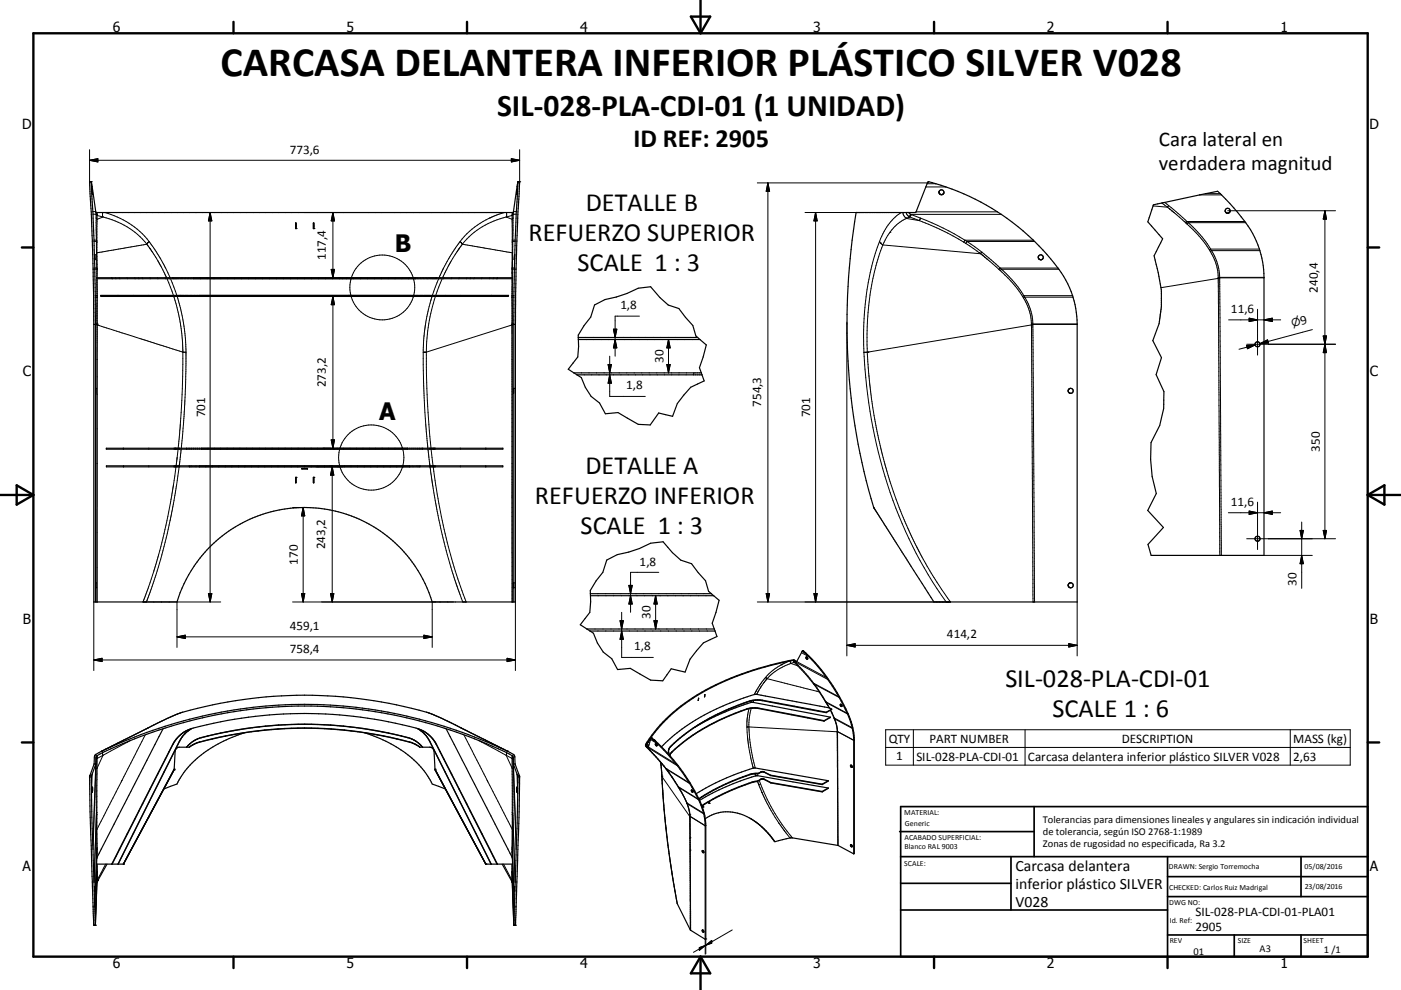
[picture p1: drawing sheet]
<svg xmlns="http://www.w3.org/2000/svg" width="420mm" height="297mm" viewBox="0 0 420 297" stroke-linecap="round" stroke-linejoin="round" font-family="sans-serif">
<g fill="#000">
<circle cx="26.8" cy="54.5" r=".18"/>
<circle cx="27.4" cy="54.5" r=".18"/>
<circle cx="155.3" cy="54.5" r=".18"/>
<circle cx="155.8" cy="54.5" r=".18"/>
<circle cx="28.4" cy="76.4" r=".18"/>
<circle cx="88.6" cy="68.6" r=".18"/>
<circle cx="88.8" cy="68.6" r=".18"/>
<circle cx="94" cy="68.6" r=".18"/>
<circle cx="94.1" cy="68.6" r=".18"/>
<circle cx="28.7" cy="116.5" r=".18"/>
<circle cx="154" cy="116.5" r=".18"/>
<circle cx="88.6" cy="143.2" r=".18"/>
<circle cx="88.8" cy="143.2" r=".18"/>
<circle cx="94" cy="143.2" r=".18"/>
<circle cx="94.1" cy="143.2" r=".18"/>
<circle cx="28.7" cy="174.9" r=".18"/>
<circle cx="28.7" cy="176.3" r=".18"/>
<circle cx="154" cy="174.9" r=".18"/>
<circle cx="154" cy="176.3" r=".18"/>
<circle cx="30.6" cy="225.3" r=".18"/>
<circle cx="52.2" cy="231" r=".18"/>
<circle cx="52.2" cy="230.8" r=".18"/>
<circle cx="130.4" cy="230.8" r=".18"/>
<circle cx="130.4" cy="231" r=".18"/>
<circle cx="152.1" cy="225.3" r=".18"/>
<circle cx="193.9" cy="224.2" r=".18"/>
<circle cx="194.2" cy="222.7" r=".18"/>
<circle cx="196.9" cy="223.5" r=".18"/>
<circle cx="198.4" cy="232.8" r=".18"/>
<circle cx="199.6" cy="230.6" r=".18"/>
<circle cx="199.8" cy="230.9" r=".18"/>
<circle cx="37" cy="259.2" r=".18"/>
<circle cx="145.6" cy="259.2" r=".18"/>
<circle cx="145.7" cy="259.2" r=".18"/>
<circle cx="206.8" cy="244.5" r=".18"/>
<circle cx="206.8" cy="251.3" r=".18"/>
<circle cx="206.9" cy="255.1" r=".18"/>
<circle cx="210.8" cy="242.1" r=".18"/>
<circle cx="212.6" cy="241" r=".18"/>
<circle cx="28.1" cy="277.6" r=".18"/>
<circle cx="28.6" cy="277.6" r=".18"/>
<circle cx="154" cy="277.6" r=".18"/>
<circle cx="154.5" cy="277.6" r=".18"/>
</g>
<g fill="none" stroke="#000" stroke-width=".36">
<path d="M27.4 54.6l1.3 9.2h125.2l1.4-9.2M27.4 54.5v.1M27.4 54.5l.8 17.5 .4 16.7v91.9M27.4 54.5h-.6l.9 17.6 .4 16.6v91.9h25a40 40 0 0 1 38.2-28.3 40 40 0 0 1 38.3 28.3h24.9l.1-91.9 .4-16.6 .8-17.6h-.5M27.7 58.1l-.1-1.2 .2 1.4M27.8 58.2v.2M154.9 58.3v.1M154.9 57.9v.4M155.1 56.9l-.1 .9M155.1 56.9l-.2 1.4M155.3 54.5v.1M155.3 54.5l-.9 17.5-.3 16.7-.1 91.9"/>
<path d="M281.5 57.5a.75 .75 0 0 0 .5 .9 .75 .75 0 0 0 .9-.4M281.5 57.5a.76 .76 0 0 1 1-.5 .76 .76 0 0 1 .5 1M281.5 57.5a.76 .76 0 0 0 .4 .7 .76 .76 0 0 0 .9 0M283 58l-.2 .2M283 57.9l-.1 .1M28.4 77.1v.8M28.4 77v-.6v1.5M88.6 66.9l.2 1.7zM94 66.9l.1 1.7zM154.2 77.1v.8M154.3 76.4v.1M154.3 76.5l-.1 1.4"/>
<path d="M154.3 76.4l-.1 .5M311.3 77a.75 .75 0 0 1 1.2-.4 .75 .75 0 0 1-.1 1.3 .75 .75 0 0 1-1.1-.7M311.3 77v.2M311.3 77.2a.75 .75 0 0 0 .6 .7 .75 .75 0 0 0 .8-.3M311.4 76.8l-.1 .2M345.8 61.4l19.3-4a51.2 51.2 0 0 1 11.6 14.9 27.5 27.5 0 0 1 2.3 10.9v83.4h-33.9l-.9-3.3 4.6-5.1-4.7-5.1 2.6-5-1.3-5.1-.4-5.1 .1-5.1a19.6 19.6 0 0 0 3.8-12.8l.1-2.5-2.4-5.1 1.6-5.1-2.6-5.1 1.9-5.1 .7-5.1v-5.1l-1-5.1-1.2-5.1 2.6-5.1-4.5-5zM367.5 63.8l.4 .2M367.6 63.8l.4 .1M367.6 63.8a.74 .74 0 0 1 .1-1.2 .74 .74 0 0 1 1.1 .6 .74 .74 0 0 1-.9 .8M368.8 63.2l-.3 .6-.5 .1M29 83.3h124.7v.3h-124.7zM30.2 88.6h122.3l-.1 .3h-122.1z"/>
<path d="M33.5 83.3l.1 .3M35.4 88.6v.3M147.3 88.6l-.1 .3M149.1 83.3l-.1 .3M28.7 116.6v1.4M28.7 117.9v.1M154 116.7v-.2v1.5M154 117.8v.2M172 111.9l1 .6M172 111.9h38.3M173 112.5l1.3 .8 1.2 2.9 1.7 2.7 2.5 2 1.8 3.2 3.8-.3 6.1 3.5 3.5 .2 2.6-3.6 4.1 1 1.5-3.8 4-4.9 4-1.9-.6-1.8M173 112.5h37.5"/>
<path d="M173.4 101.3v-.8l1.7-2.8 2-2.6 1.1-3.6 3.2-1.6 3.4-.8 3.2-1.1 3.4-1.5 3.7-.5 2.7 3.3 2.5 2.2 3.2 1.1 4.2 5 .9 3.2 .6 .5M173.4 101.3v.6M173.4 101.3h35.8M173.4 101.9l-.2 5.2-2.8 3.7 1.6 1.1M173.4 101.9h36.4M209.2 101.3l.6 .6M209.8 101.9l2 1.6-2.1 6.8 .6 1.6M210.3 111.9l.2 .6M321 116.5a.75 .75 0 0 0-.6 1.1 .75 .75 0 0 0 1.3 0 .75 .75 0 0 0-.6-1.1 .74 .74 0 0 0-.9 .7 .74 .74 0 0 0 .7 .8M31.9 134.5h118.9v.3h-118.9zM31.9 139.8h118.8v.3h-118.8zM37 134.5v.3"/>
<path d="M37 139.8v.3M52.2 139.8v.3M52.2 134.5v.3M55.9 134.5l.1 .3M56.7 139.8l.1 .3M125.9 139.8l-.1 .3M126.7 134.5v.3M130.4 134.5v.3M130.4 139.8v.3M145.6 139.8v.3M145.7 134.5v.3M88.6 143.2l.2 1.6z"/>
<path d="M90.5 140.6l1.7 .1zM90.5 140.6h1.7M94 143.2l.1 1.6zM261.9 152.3a195.1 195.1 0 0 1-5.2-88.5h17.8l3.8-9.2a68.8 68.8 0 0 1 41.2 29.4 27.6 27.6 0 0 1 3.4 13.2v83.4h-42.9l-18-28.2M261.9 152.3h.1M262 152.3v.1M262 152.4h.1M28.7 175v1.3M28.7 176.2v.1M28.7 176.3h.1M154 174.9v1.4M154 176.2h-.1"/>
<path d="M177 178.1v-1l1.7-2.8 2-2.6 1.2-3.7 3.2-1.6 3.4-.8 3.2-1 3.4-1.6 3.7-.5 2.8 3.3 2.5 2.3 3.2 1 2 2.7 2.2 2.4 .9 3.2 .9 .7M177 178.1v.6M177 178.1h36.3M177 178.7l-.2 5-2.8 3.7 2 1.3M177 178.7h37M213.3 178.1l.7 .6M214 178.7l1.6 1.4-2.1 6.9 .6 1.7M321 174.8a.75 .75 0 0 0-.7 .8 .75 .75 0 0 0 .7 .7M176 188.7l1.9 1.3 1.2 2.9 1.8 2.7 2.5 2 1.8 3.3 3.8-.4 6.1 3.5 3.6 .2 2.5-3.6 4.2 1 1.5-3.8 4-4.9 4.1-1.9-.6-1.7M176 188.7h38.1M176.9 189.3h37.5M214.1 188.7l.3 .6"/>
<path d="M238.9 198.4l-.8-.4a82.6 82.6 0 0 0-32.9 13 38 38 0 0 0-11.7 12.6M240.6 195.3h.1M240.6 195.3l-1.8 3.3-.9-.5a81.1 81.1 0 0 0-33.7 13.9 34.2 34.2 0 0 0-10.4 11.6l.6 .4M240.6 195.3l.1-.1a53.3 53.3 0 0 1 15 23l.4 3.8v34.1l-.1 .1M240.6 195.3a53.8 53.8 0 0 1 14.9 23l.5 3.8v34.1M241.8 197.1l.3 .2v.4M241.8 197.1a.35 .35 0 0 0-.1 .4 .35 .35 0 0 0 .4 .2M241.8 197.1l.3 .6M48.9 218.6l-19.2 37.4a4.2 4.2 0 0 0-.7 3.2h8l7.6-14.1M54.7 219.9l-1.8 1.8-1.2 1.7-18.2 35.8M54.7 219.9l-1.5 1.4-1.3 2-18.3 35.9M55.8 219.3l-1.1 .6"/>
<path d="M56.1 219.1l-1.4 .8M57.5 218.6a9.4 9.4 0 0 0-3.7 3.8l-18.4 36.8M57.5 218.6a9.1 9.1 0 0 0-3.6 3.7l-18.5 36.9M73.2 219.9a34.3 34.3 0 0 0-18.8 13l-1.3 2.3-3.9 1.5M85.4 217.5a123.5 123.5 0 0 0-21.2 2.9M85.5 217.4a121.9 121.9 0 0 0-21.3 2.9M87.4 217.3l-1.9 .1M91.3 217.3h-3.9M91.3 217.3l3.9 .1M91.3 217.3l-3.9 .1M93.3 217.3h1.9M95.2 217.3a128.6 128.6 0 0 1 23.2 3.1"/>
<path d="M95.2 217.4l5.9 .3M103 217.8a120.8 120.8 0 0 1 15.4 2.5M109.4 219.9a34.2 34.2 0 0 1 18.9 13l1.3 2.3 3.9 1.5M125.1 218.6a10 10 0 0 1 3.8 3.8l9.2 18.4M125.2 218.6l2.5 2.1M125.2 218.6a128.1 128.1 0 0 0-68.7 .3l-.5 .3M125.2 218.6l.9 .3M126.1 218.9l1.4 .7 1.6 1.3 1.5 2 18.5 36.3M126.1 218.9l1.8 1 1.2 1.1 1.7 2.3 18.2 35.9M133.7 218.6l19.2 37.4a4.3 4.3 0 0 1 .8 3.2h-8.1M208.4 218.1l-4.5 3.3M209.3 210.1h.1"/>
<path d="M209.5 209.5l-.2 .6zM211.2 209h.1M211.3 208.4l-.1 .7zM247 216.3l-19.5-3.7a7.7 7.7 0 0 0-3.8 .2 58.8 58.8 0 0 0-22.6 13.3l-.2 .5M247.1 216.2l-19.6-3.7a7.7 7.7 0 0 0-3.7 .2 57.4 57.4 0 0 0-22.8 13.3l-.2 .6M247.1 216.2l-.1 .1M247.7 213.8l-19.2-3.6a10.4 10.4 0 0 0-6.6 1.2l-7.5 3.3-6 3.4M247.7 213.7l-19.1-3.6a10.7 10.7 0 0 0-6.6 1.2 61.3 61.3 0 0 0-18.1 10.1M247.7 213.7v.1M248.9 215.1l-23.1-4.4a65.8 65.8 0 0 0-17.4 7.4M248.9 215.1l-1.9 1.2M248.9 215.1l-1.8 1.1"/>
<path d="M249.3 212.7l-.7-.3-19.1-3.6a6.4 6.4 0 0 0-3.3-.4 64.2 64.2 0 0 0-27.9 15.7M249.3 212.7l-1.6 1M249.3 212.7l-1.6 1.1M252.1 211.3l.3 .6M252.1 211.3a.34 .34 0 0 0-.1 .4 .34 .34 0 0 0 .4 .2M27.6 237.6h.1M27.7 236.2l-.1 1.4M27.7 236.2h.1M27.7 236.2v1.4M28.2 229.2l-1.4 3.7 1.3 44.6M28.2 229.2h.5M28.7 229.2l-1.3 3.7 .1 12.3 1.1 32.4"/>
<path d="M28.7 229.2l.2-2.3a116.6 116.6 0 0 1 22.4-9 136.8 136.8 0 0 1 102.4 8.9l.2 2.4M30.6 225.3l-.2 .1M30.6 225.3a138.6 138.6 0 0 1 121.7 .1M30.6 225.3l13.4-6.7a58.4 58.4 0 0 1 19.8-7.1 131.2 131.2 0 0 1 66.3 3l6.4 3 17.4 8.8 .4 .7 .1 2.2M30.6 225.3l-1.8 1-.4 .5-.2 2.4M52.2 230.8l-15.2 28.4M52.2 230.8l-7.6 14.2M56.9 223.2l-1 1M56.9 223.2l-.9 1M58.6 222l-1.7 1.2M60.5 221.2l-1.9 .8M64.2 220.4l-1.9 .4"/>
<path d="M64.2 220.3l-4.4 1.2-1.2 .5M118.4 220.3l3.8 .9 1.9 .8M118.4 220.4l4.5 1.1 1.2 .5M124.1 222l1.7 1.2M124.1 222l1.6 1.2M124.4 223.3a116.6 116.6 0 0 0-66.2 0l-1.4 .9h-3a1.3 1.3 0 0 0-1.3 1.2l-.3 5.4M124.8 223.4l.4 .3M125.2 223.7l.3 .2M125.2 223.7l-.8-.5a110 110 0 0 0-31.1-4.8 118 118 0 0 0-34.7 4.6l-1.9 1.2M125.5 223.9l.3 .3h3a1.29 1.29 0 0 1 1.3 1.2l.3 5.4M125.6 223.9l.3 .3M125.8 223.2l.9 1"/>
<path d="M128.1 221.2l19.2 38M130.4 230.8l15.2 28.4M130.4 230.8l7.6 14.3M153.9 229.2l1.4 3.7-.2 14-1.1 30.7M153.9 229.2h.5M154.4 229.2l1.4 3.7-1.3 44.6M154.9 236.2h.1M155 236.2v1.4zM193.5 223.6l.4 .6M193.9 224.2h.1M193.9 224.2a60.4 60.4 0 0 1 10.5 13.6M195.2 221.4l-.8 2.8-.9-.6"/>
<path d="M195.2 221.4a55 55 0 0 1 15.5 21.7l.4 1.8 .3 2.8v34.1M195.2 221.4h.2l1.8 1.6 3.8 3.9M196.5 223.1l.3 .2 .1 .5-.3-.2zM196.6 223.1l.4 .6M196.9 223.5l.1 .1M198.1 228.7l1 14.2 1 9.5 1.4 9.8 1.5 8.8 4 8.1 4.4 2.7M200.4 225.6l.7 1.4M200.4 225.6l.1 .2M201 226.9a45.3 45.3 0 0 1 10.3 17.9l.3 2.8v34.1l-.2 .1M203.9 221.4l-3.1 2.8-.3 .5-.1 .9M203.9 221.4l-3 2.8-.5 1.4M204.4 237.8h.1"/>
<path d="M207.3 237h.1a.33 .33 0 0 1 .3 .3 .33 .33 0 0 1-.2 .3zM207.4 237l.4 .6M227.1 234.5l1-.7 .7-.1 2.3 1.2M227.1 234.5a57.4 57.4 0 0 0-16.6 7.3M227.1 234.3l1-.6 .7-.1 2.3 1.2M227.1 234.3h-.4a62 62 0 0 0-16.3 7.4M227.1 234.3v.2M227.4 232l1.4-.5 2.3 1.1M227.4 232a12.2 12.2 0 0 0-5.8 1.5l-6.9 3-5.2 3.1M227.4 232.1l1.4-.5 2.3 1.1M227.4 232.1h-1a13.3 13.3 0 0 0-4.8 1.5l-5.9 2.6-6.1 3.5M227.4 232v.1"/>
<path d="M231.1 232.6l15.4 2.7M231.1 232.7l15.4 2.7M231.1 232.6v.1M231.1 234.9l15.4 2.7M231.1 234.8l15.4 2.6M231.1 234.8v.1M246.5 235.3v.1M246.5 237.4v.2M248.3 236.4l-21.1-3.7a67.5 67.5 0 0 0-17.5 7.4M248.3 234.2l-1.8 1.2M248.3 236.4l-1.8 1.2M248.3 234.2l-21.9-3.8a65.8 65.8 0 0 0-17.7 7.7"/>
<path d="M248.3 234.2l-1.8 1.1M248.3 236.4l-1.8 1M255 229.6l.4 .2v.4a.42 .42 0 0 1-.4-.2 .42 .42 0 0 1 0-.4zM255.2 229.5l.3 .6M32.1 259.2l-3 5.6M138 240.7l9.2 18.5M138 245l7.7 14.2M150.6 259.2l3 5.6M210.7 255.2l.3 .6M210.7 255.2h-.2a.39 .39 0 0 0 .1 .5 .39 .39 0 0 0 .4 .1M210.7 241.7v.4l-.1-.4M210.7 255.2l.3 .5"/>
<path d="M211.4 245.6a12.4 12.4 0 0 1 14.5 .5M212.6 240.5v.5zM224.9 245.5l1 .7M225.9 246.1a24.2 24.2 0 0 1 6.4 6.4M225.9 246.2l2.9 2.3 3.5 4M232.3 252.5l5.3-1.1 13.6 2.2 4.8 2.6M255.2 253.4l.3 .6M28.1 277.5v.1M28.1 277.6h.5M28.4 267.4h.1M28.4 265.9v1.5zM28.4 266h.1"/>
<path d="M29.1 264.3l-.5 13.3M153.6 264.3l.4 13.3M154 277.6h.5M154.2 265.9v1.4zM154.2 267.3l.1 .1M154.2 267.4h.1M154.5 277.5v.1M210.6 279a.33 .33 0 0 1 .3 .2 .33 .33 0 0 1-.1 .4zM210.7 279l.3 .6"/>
<circle cx="377" cy="103.3" r=".74"/>
<circle cx="321" cy="175.6" r=".75"/>
<circle cx="377" cy="161.6" r=".76"/>
<circle cx="255.3" cy="253.7" r=".31"/>
</g>
<g fill="none" stroke="#000" stroke-width=".3">
<path d="M26.8 44.9v9.6h.6M26.8 48.1h129M26.8 48.1l2.5-.5v1zM27.4 55h.1M27.4 56h.2M153.3 47.6l2.5 .5-2.5 .5zM155 56h.2M155.2 55h.1M155.8 44.9v9.6h-.5M227 54.9h51.4M230.2 54.9v125.7M230.2 54.9l.5 2.5h-1z"/>
<path d="M277.6 56.1h6M278 55.1h2.6M359.7 58.5h6.5M361.5 58.1h4.3M27.8 63.5h.9M27.9 64.3h.9M28.2 72h.7M28.2 72.4h.7M28.8 63.8l.1 8.2M28.8 64.3h.1M28.8 64.3l.3 .3M28.8 65.4l.3 .4"/>
<path d="M28.9 72v3.6M28.9 72.1l.2 .2M28.9 72.5l.2 .2M28.9 75.6l.1 4.8M28.9 75.6l.2 .3M29 63.8l.1 .9M29.1 75.9v4.7M29.1 64.2h.1M29.1 72.3v.4M29.1 72.7v3.2M29.1 64.4v.1M29.1 65.8v6.5"/>
<path d="M29.1 64.6l1.8 .5M29.1 64.7v1.1M30.8 63.8l.1 1.3M30.9 65.1a23.7 23.7 0 0 1 13.1 8.2M30.9 65.1l-1.8 .7M31.4 63.8a25.2 25.2 0 0 1 13.3 8.7M44 73.3l1 1.3M44 73.3l-14.9 2.6M44.2 73l-.2 .3M44.2 72.9v.1M44.3 72.9h.1M44.3 72.8l-.1 .1"/>
<path d="M44.4 72.8h-.1M44.7 72.5l3.4 5 2.9 5.8M44.7 72.5l-.3 .3M45 74.6v.1M45 74.7l2.6 4 2.3 4.6M63 63.8v116.8M63 63.8l.5 2.5h-1zM88.6 68h.2M91.3 63.8h58.3M94 68h.1M99.8 63.8l.5 2.5h-1zM99.8 63.8v19.5"/>
<path d="M137.6 74.7l-1.9 2.9-2.1 3.9M137.6 74.6v.1M137.9 72.5l-3.4 5.2-2.9 5.6M137.9 72.5l.7 .8M138.4 72.9h.1M138.4 72.9v.1M138.6 73.3l-1 1.3M138.6 73.3l15 2.6 .1-.3M147 65.3h.1M147 65.3l-.2 .1a23.9 23.9 0 0 0-8.9 7.1M151.2 63.8l-4.2 1.5M151.8 65.1a23.7 23.7 0 0 0-13.2 8.2"/>
<path d="M151.8 65.1l1.7 .7M151.8 63.8v1.3M153.5 64.6v.1M153.5 64.6l-1.7 .5M153.5 64.7v1.1M153.5 65.8l.1 6.5M153.6 72.7l-.1 10.6M153.6 72.3v.4M153.6 63.8l-.1 .8M153.7 75.6l-.1 4.8M153.7 72h.7M153.7 72v3.6"/>
<path d="M153.7 72.1l-.1 .2M153.8 64.3h.1M153.8 64.3l-.3 .3M153.8 64.3h.9M153.8 65.4l-.3 .4M153.8 63.8l-.1 8.2M153.9 63.5h.9M154.4 72.4h-.7l-.1 .3M241.3 63.8h15.4M244.5 63.8l.5 2.5h-1zM244.5 63.8v116.8M263.7 72.4a83.9 83.9 0 0 0-4.7 33.3"/>
<path d="M263.7 72.4l1 1.1M264 72.9h.1M264.7 73.5a69.9 69.9 0 0 0-3.9 15l-.8 8.5v8.7M264.7 73.5l29.3 2.6M266.8 69.7h.1M270.3 63.8a16 16 0 0 0-6.6 8.6M270.7 63.8l.2 .7 .9 1M270.8 63.8h.1M271.5 65.3h.1M271.7 63.8l.3 .7 .7 .6M271.8 65.5a14.3 14.3 0 0 0-7.1 8M271.8 65.5l3.9 .7"/>
<path d="M272.1 63.8h.1M272.4 64.9h.1M272.5 63.8l.5 .5M272.7 65.1l-.9 .4M272.7 65.1l3 1.1M272.7 65v.1M272.8 64.9h.1M272.8 64.9l-.1 .1M272.9 64.8l-.1 .1M272.9 64.7l-.1 .1M272.9 64.7h.1M272.9 64.7l-.1 .2"/>
<path d="M273 64.4l-.1 .3M273 64.3l-.1 .4M273 64.3h.1M273 64.3h27.2M273 64.3v.1M273 64.3l3 1.1M274.6 63.6h24.4M275.7 66.2l7.6 3.3 5.6 3.1M275.7 66.1v.1M276 65.4a78.6 78.6 0 0 1 13.3 6.7M276 65.4l-.3 .7M288.9 72.6l.6 .4"/>
<path d="M289.3 72.1h20.5M289.3 72.1l-.4 .5M289.3 72.1l.6 .3M289.5 73l4.5 3.1M289.9 72.4h20.3M289.9 72.4l4.5 3.2M289.9 72.4l-.4 .6M293.5 75.8h.1M294 76.1l1.4 1.1M294.4 75.6l5.5 4.8M294.4 75.6l-.4 .5M295.4 77.2v.1"/>
<path d="M295.4 77.3l4.1 3.5M345.7 61.8l4.3 .4M348.3 60.9l1.7 1.3M349.2 60.7l1.2 1M350 62.2l5.5 4.7M350.4 61.7l5.5 4.8M350.4 61.7l-.4 .5M355 66.4h.1M355.4 66.8h.1M355.5 66.9l.4 .3M355.9 66.5l.4 .3M355.9 66.5h17.3"/>
<path d="M355.9 66.5l-.4 .4M355.9 67.2l4 4.2 2.7 3.6M356.3 66.8l-.4 .4M356.3 66.8l4.1 4.2 2.6 3.7M356.3 66.8h17.2M362.6 75l.2 .4M362.8 75.4l1.2 2.3 .7 2 .5 3.5M363 74.7l-.4 .3M363 74.7l.2 .5M363 74.7h14.6M363.2 75.2l1.8 3.8a22.4 22.4 0 0 1 .7 8.4l.5 79.2M363.2 75.2l-.4 .2"/>
<path d="M363.2 75.2h14.5M368.1 63.2h32.3M397.2 63.2v98.4M397.2 63.2l.5 2.5h-1zM28.1 97.3h1M28.4 80.4h.6M28.6 88.7h.5M28.6 89.2h.5M28.6 97.2h.5M29 80.4v.4M29 80.4l.1 .2M29 83.6l.1 5.1"/>
<path d="M29 80.8h-1.1M29 80.8v2.5M29 80.8l.1 .2M29.1 97.5h.1M29.1 97.3h.1M29.1 97.2h.1M29.1 88.7v8.5M29.1 97.2v83.4M29.1 97.5l25.2 8 1.5 .2M29.1 88.7l.1 .1M29.1 89.2h.1M29.1 83.6l.1 5.2"/>
<path d="M29.1 96.1v63.7M29.1 89.2v.1M29.1 80.6v.4M29.1 89.3v2.3M29.1 81v2.3M29.2 88.8l-.1 .5M50.1 83.6l1.9 5M51.1 83.6l1.9 5M51.7 83.3l.2 .3M52.1 88.9l1 3.5 1 4.8 .7 7.6-.3 15.4-1.1 14.3M53.1 88.9l1.9 7.9 .8 8.1-.4 16.1-1 13.5M53.8 88.6l.1 .3"/>
<path d="M57.9 83.3h66.8l-.1 .3h-66.6zM59.7 88.6h63.3l-.1 .3h-63.1zM99.3 80.8h1l-.5 2.5zM99.8 88.9v45.6M99.8 88.9l.5 2.5h-1zM128.9 88.6l-.1 .3M129.5 88.9l-1.8 7.7-.8 8.2 .3 14.6 1.1 15.1M130.5 88.9l-2 8.3-.6 5.3-.1 3.1M130.9 83.3l-.1 .3M131.5 83.6l-1.9 5M132.6 83.6l-2 5M133.5 81.6l-.8 1.7"/>
<path d="M133.6 81.5l-.1 .1M153.5 88.8v.5M153.5 89.3v91.3M153.5 97.3h1M153.5 97.2h.5M153.5 83.6v5.2M153.6 97.5h.1M153.6 97.3h.1M153.6 97.2h.1M153.6 97.2v83.4M153.6 97.5l-25.8 8.1M153.6 80.4v2.9"/>
<path d="M153.6 83.6v13.6M153.6 80.4h.6M153.6 80.4l-.1 .2M154.1 88.7l-.6 .1M154.1 89.2l-.6 .1M154.7 80.8h-1.1l-.1 .2M183.9 98.8h1l-.5 2.5zM191.7 94.8h-7.3v12.1M253.9 96.7v100.1M299.5 80.8l.4 .4M299.9 80.4h17.3M299.9 80.4l-.4 .4"/>
<path d="M299.9 80.4l.4 .4M299.9 81.2l3.6 3.6 3.1 4.1M300.3 80.8l-.4 .4M300.3 80.8l4 4.2 2.6 3.7M300.3 80.8h17.2M306.6 88.9l.2 .5M306.8 89.4l1.4 2.8a13.2 13.2 0 0 1 1 5M306.9 88.7h14.7M306.9 88.7l-.3 .2M306.9 88.7l.3 .5M307.2 89.2h14.5M307.2 89.2a16.7 16.7 0 0 1 2.5 9.6l.5 81.8"/>
<path d="M307.2 89.2l-.4 .2M309.2 97.3h13.7M309.2 97.2h13.7M309.2 97.2l.5 83.4M309.7 97.5l-49.7 8.2M365.2 83.2h.1M365.2 83.4h.1M365.2 83.2l.5 83.4M365.2 83.2h13.8M365.7 83.5l-17.6 2.8M368.4 96h15.6M374.5 95.5l2.5 .5-2.5 .5z"/>
<path d="M377 92.8v13.7M379 83.4h-13.8M379 96l2.4-.5v1zM393.5 98.9l-15.8 4.2M127.8 105.6l.3 14.6 1.1 14.3M127.8 105.6l-.9 .1M182.3 109.4h1l-.5 2.5zM182.8 106.9v12h10.7M182.8 112.5l.5 2.5h-1zM184.4 101.9l.5 2.5h-1zM199.9 109.4h1l-.5 2.5zM200.4 101.9v10"/>
<path d="M200.4 101.9l.5 2.5h-1zM208 111.9l-.1 .6M259 105.7a142.2 142.2 0 0 0 21.9 70.9l2.8 4M260 105.7h.1M260 105.7h-1M260 105.7l.8 9.8 .9 6.8 1.4 7.7 1.8 7.9 1.9 6.5 3 8.5 3.4 7.7 2.9 6a116.9 116.9 0 0 0 8.9 14h-58M260.2 105.6h.1M373.7 103.7l2.6-.2-2.3 1.1zM373.8 103.3h26.6M376.3 103.5l-4.8 1.3M377.7 103.1l2.3-1.1 .3 .9zM380.1 102.4l-2.4 .7"/>
<path d="M396.7 100.8h1l-.5 2.5zM397.2 103.3l.5 2.5h-1zM52.5 134.5v.3M52.5 139.8v.3M53.4 134.8l-.6 5M53.8 134.5v.3M53.8 139.8v.3M54.3 134.8l-.6 5M59.8 139.8h63l.1 .3h-63.1zM60.5 134.5h61.7v.3h-61.8zM99.3 132h1l-.5 2.5zM128.3 134.8l.6 5"/>
<path d="M128.8 134.5v.3M128.8 139.8v.3M129.2 134.8l.6 5M130.1 134.5v.3M130.1 139.8v.3M52.8 140.1l-1.6 10.3-2.3 11-2.8 9.9-3.2 9.3h23.3M53.7 140.1l-1.1 7.8-1.4 7.2a154.5 154.5 0 0 1-4.5 17.5l-2.8 8M87.7 152.3h3.6M90.9 152.3v28.3M90.9 152.3l.5 2.5h-1zM99.6 140.1v40.5M99.6 140.1l.5 2.5h-1z"/>
<path d="M128.9 140.1l2.3 13.9a165.5 165.5 0 0 0 5.9 22l1.6 4.6M129.7 145.4h.1M129.9 140.1a168.7 168.7 0 0 0 9.9 40.5M368.3 153.8h15.7M374.5 153.3l2.5 .5-2.5 .5zM377 150.7v14.2M379 153.8l2.4-.5v1zM389.8 159.1h1l-.5 2.5zM390.3 156.6v19.9M396.7 159.1h1l-.5 2.5zM62.5 178.1h1l-.5 2.5zM90.4 178.1h1l-.5 2.5z"/>
<path d="M99.1 178.1h1l-.5 2.5zM188.5 175.6h1.1l-.6 2.5zM189 178.7l.6 2.5h-1.1zM196.6 178.7v10M196.6 178.7l.4 2.5h-.9zM197.5 171.7h-8.5v12M229.7 178.1h1l-.5 2.5zM244 178.1h1l-.5 2.5zM373.8 161.6h26.6M379 166.6h14.4M390.3 166.6l.5 2.5h-1zM28.1 198h126.4"/>
<path d="M28.1 198l2.5-.5v1zM28.1 180.6v20.6M53.1 180.6v13.6M53.1 191.1h76.5M53.1 191.1l2.5-.5v1zM87.7 180.6h48.3M127.1 190.6l2.5 .5-2.5 .5zM129.6 180.6v13.6M152 197.5l2.5 .5-2.5 .5zM154.5 180.6v20.6M185.9 186.2h1l-.5 2.5zM186.4 183.7v13.5h9.5"/>
<path d="M186.4 189.3l.5 2.5h-1zM196.1 186.2h.9l-.4 2.5zM234.3 199.4h.1M234.3 199.4l-2.5 1.6-2.3 2.3M236.5 198.4l-2.2 1M236.8 198.3l.3 .7M237.1 199a16.8 16.8 0 0 0-7.1 4.6M237.1 199l2 .7M237.8 198.1h.1M237.8 198.1l.3 .6M238 198.2l.2 .3M238.1 198.7h.1"/>
<path d="M238.1 198.7l-1 .3M238.1 198.7l1 1M238.2 198.6l-.1 .1M238.2 198.5v.1M238.2 198.5l1.1 1M238.2 198.5l9.9 5.3M238.9 198.5l8.8 4.7M239.1 199.7l4.7 5.4M239.3 199.5l4.7 5.5M239.3 199.5l-.2 .2M240.3 195.8l2.1 1.1M240.5 195.4l.8 .5"/>
<path d="M240.9 195.2l-.2 .1M253.9 193.6h69M253.9 193.6l2.5-.5v1zM284.2 180.6h.1M320.4 193.1l2.5 .5-2.5 .5zM322.9 180.6v16.2M44.6 218.3l-13.1 6.6M44.6 218.3l-.3 .1M54.8 213.7l-3.8 1.5-6.4 3.1M127.9 213.7l5.9 2.5 17.4 8.7M138.1 218.3l.2 .1M223.8 212.7l-.1 .1"/>
<path d="M223.9 218.1l.6 6.2 1.4 6.1M224.5 218.1l26.6 1.5M224.5 218.1l.7 6.9 1.2 5.4M224.5 218.1h-.6M224.6 212.6l-.6 3.1-.1 2.4M224.7 210.3l-.1 .2M225.2 212.5l-.5 2.8-.2 2.8M225.3 210.3l-.2 .5M226 210.1l-.2 .6M227.5 212.5v.1M228.6 210.1l-.1 .1M229.5 203.3l-1.7 2.2-1.6 2.9"/>
<path d="M229.5 203.3l.2 .1M229.7 203.4h.1M229.8 203.4v.1M229.8 203.5h.1M229.8 203.5l.2 .1M230 203.6l-1.8 2.4-1.4 2.3M230 203.6l15.6 4M243.8 205.1l.2 .3M244 205l7.4 4M244 205l.2 .3M244 205l-.2 .1M244 205.4l1.6 2.2"/>
<path d="M244.2 205.3l1.5 2.2M244.2 205.3l7.4 4M244.2 205.3l-.2 .1M245.6 207.6l1.9 3.1M245.7 207.5l1.9 3.1M245.7 207.5l-.1 .1M247.5 210.7l.2 .2M247.6 210.6l-.1 .1M247.6 210.6l6.4 3.4M247.6 210.6l.2 .2M247.6 210.6h.1M247.7 210.9l.9 1.5"/>
<path d="M247.8 210.8l6.5 3.3M247.8 210.8l.9 1.6M247.8 210.8l-.1 .1M248.9 213.1l1.1 2.4M249 213l1.1 2.4M250 215.5l.1 .2M250.1 215.7l.7 1.9 .2 1.8M250.1 215.4l5.4 2.9M250.1 215.4l-.1 .1M250.1 215.4l.1 .3M250.2 215.7l.7 1.9 .2 1.9M250.2 215.7l5.3 2.8"/>
<path d="M250.2 215.7h-.1M251 219.4l.2 34.2M251 219.5l5 2.6 .1-.1M251 219.4l.1 .1M251.1 219.5v.1M251.1 219.6l.2 34.1M251.1 219.5l4.9 2.6M265.5 218.9h139.3v10.6h-139.3zM273.8 218.9v10.6M307.3 218.9v10.6M386.8 218.9v10.6M26.8 233.1h.6"/>
<path d="M26.9 232.7h.5M27.5 232.6l-.1 2.3M27.6 232.2l-.2 5.8M28.7 229.3l-.9 24.3M28.8 227.2l.1 16.8-.7 20.4M28.8 227.7l-.9 27.1M28.9 227.7h-.1M28.9 227.6l-.1 .1M28.9 227.6v.1M29 226.8l.1 .8M29.1 226.9v.1M29.1 227.2h.1"/>
<path d="M29.1 230.5v13.3M29.1 230.5l-.3 .1M29.1 227.5l-.2 .1M29.1 227.6h-.2M29.1 227.6v2.9M30.6 225.3h.1M30.8 225.8l.1 .8M30.9 226.6l-1.8 .9M30.9 226.6l-1.8 3.9M36.5 234.2l-7.4 14.6M36.6 234.1l-.1 .1M39.2 222.1l-8.3 4.5"/>
<path d="M43.6 220.5l-7 13.6M51.9 223.3l-.2 .1M53.9 222.3l-.1 .1M59.8 222.6v.1M60.5 221.2l-.1 .1M122.2 221.2v.1M122.8 222.6l.1 .1M128.8 222.3l.1 .1M130.8 223.3l.1 .1M139.1 220.5l7 13.6M143.4 222.1l8.4 4.5M146.1 234.1v.1"/>
<path d="M146.1 234.2l7.6 14.8M151.8 226.6l1.7 .9M151.8 226.6l1.7 3.9M151.9 225.8l-.1 .8M152.1 225.3h.1M153.5 227.5v.1M153.5 227.5l.2 .1M153.5 227.6v2.9M153.5 227.6h.2M153.5 230.5l.1 13.3M153.5 230.5l.3 .1M153.6 226.8l-.1 .7"/>
<path d="M153.7 227.6l.1 .1M153.8 227.7h.1M153.8 227.7l.9 27.1M153.8 227.2l-.1 16.8 .7 20.4M153.9 229.3l.9 24.3M155 232.2l.2 5.8M155.2 232.6l.1 2.3M155.2 232.7h.5M155.3 233.1h.5M193.7 223.7l.2 .3M193.8 223.5v.1M193.9 224h.1"/>
<path d="M193.9 224.1l9.2 5.7M193.9 224.1l1 1M194.1 222.9l.3 .7M194.4 223.6l-.2 .3M194.4 224.1l8.3 5.1M194.4 223.6l.1 .2M194.6 223.4l-.2 .2M194.9 225.1l4.7 5.4M194.9 225.1v.1M195 222.1l-.8 .6M195 221.9l2.1 1.2M195.1 221.6l.9 .5"/>
<path d="M195.4 221.4l-.1 .1M196 221.9l.5 .4M196.5 222.3l.1 .1M196.5 222.3h.1M196.7 223.2l.2 .4M196.8 223.3h.1M196.8 223.3v.1M196.8 223.4l.1 .1M198.1 228.7l.9 13.2 .9 8.6 1.5 11.3 1.7 9.4M198.4 232.8l8.4 12.1M199.6 230.6h.1M199.6 230.5l7 4.3"/>
<path d="M199.6 230.5v.1M199.6 230.5l.3 .3M199.9 230.8l1.5 2.2M199.9 230.8l6.9 4.3M199.9 230.8l-.1 .1M201.1 223.9v.1M201.4 225.6v.1M201.4 233v.1M201.4 233l2 3.1M203.3 236.1h.1M203.4 236.1h.1M203.4 236.1l.1 .2"/>
<path d="M203.4 236.1l5.9 3.6M203.5 236.3h.1M203.5 236.3l5.9 3.6 .2-.1M203.5 236.3l2.4 4.6M204.4 237.8l1.5 3.1M224.8 232.3v.1M225.5 234.6v.2M226.3 232.1l.2 .7M226.9 232.1l.3 .6M227.1 234.4l.4 .9M227.5 235.3h.1M227.5 235.3l.9 2.4"/>
<path d="M227.6 234.1a56.2 56.2 0 0 0 10 17.3M228.1 231.6v.1M228.1 233.7v.1M228.4 237.8l2.2 4.4 2.9 4.7M228.4 237.7v.1M229.1 231.6v.1M229.1 233.7v.1M265.5 224.2h139.3M28.9 244.6l-.7 20.2M28.9 249l.1 5.5M29 244.5h-.1M29 254.5l-.6 17.3"/>
<path d="M29 254.5v.4M29 259.2l.1 2.4M29 254.9v2.6M29 254.9l-.6 17.2h-.5M29.1 248.8v5.5M29.1 243.8v.6M29.1 248.8l-.2 .2M29.1 244.4v4.4M29.1 243.8l-.2 .1v5.1M29.1 244.4l-.1 .1M29.1 259.2l.1 2.2M29.1 254.3v.4"/>
<path d="M29.1 254.7v2.5M29.1 254.7l-.1 .2M29.1 254.3l-.1 .2M31.7 259.2l-2.6 4.9M151 259.2l2.5 4.9M153.5 254.7l.1 .2M153.5 254.3l.1 .2M153.5 259.2v2.2M153.6 244.4l-.1 12.8M153.6 243.8v.6M153.6 243.8l.1 .1v5.1M153.6 244.4l.1 .2 .7 20.2"/>
<path d="M153.6 254.5v3M153.6 259.2v2.4M153.6 254.5l.6 17.6h.5M153.7 249l-.1 5.5M205.9 240.9l.1 .2M205.9 240.9h.1M205.9 240.9l5 3.1M206 241.1l.8 3.3 .2 34.6M206 241.1h.1M206 241.1l.7 2 .2 1.8M206 241.1l5 3.1M206.8 245v.1"/>
<path d="M206.8 244.9v.1M206.8 244.8h.1M206.8 244.9h.1M206.8 245h.1M206.8 244.8l.1 .1M206.8 244.9l.1 .1M206.9 244.9l.2 34.2M206.9 244.9l4.5 2.9 .2-.1M233.5 246.9l.1 .1M233.6 247l1.6 2.2M235.2 249.2h.1M235.2 249.2l1.6 2.2"/>
<path d="M29.1 264.3h.1M29.1 261.6v2.7M29.1 264.3l-.5 13.3M29.1 261.6l-.5 14.7M29.1 264v.1M29.1 264.1h.1M29.1 261.7v1.2M29.1 264.1v.5M29.1 264.1v.1M29.1 261.7v.2M29.2 261.4l-.1 .3M29.2 261.4l-.1 .2"/>
<path d="M153.5 261.4v.3M153.5 261.7v2.9M153.5 261.4l.1 .2M153.5 261.7l.1 .2M153.5 264.5h.1M153.5 264.4h.1M153.5 264.3h.1M153.5 264.2h.1M153.5 264.1h.1M153.5 264.1l.1 .1M153.5 264.6h.1M153.6 264.3h.1"/>
<path d="M153.6 261.6v2.7M153.6 264.3l.4 13.3M153.6 261.6l.5 14.7M201.4 261.3v.1M219.5 279l-7.9 4.6M209.7 284.3l1.7-.6-1.7 1.4zM211.4 283.7l-3.5 2M211.4 281.8v4.5M211.6 281.7h.1M211.6 283.6l1.8-1.4v.8zM211.6 283.6l-.2 .1M211.6 281.7v4.5"/>
<circle cx="114.6" cy="86.2" r="9.7"/>
<circle cx="111.3" cy="137.3" r="9.8"/>
</g>
<g fill="none" stroke="#000" stroke-width=".71">
<path d="M10 10h400v277h-400zM70 6.6v3.4M140 6.6v3.4M207.1 5h5.8l-2.9 5zM210 0v10M280 6.6v3.4M350 6.6v3.4M6.6 74.2h3.4M410 74.2h3.5M0 148.5h10M5 145.6l5 2.9-5 2.9zM410 148.5h10.1"/>
<path d="M410 148.5l5.1-2.9v5.8zM6.6 222.7h3.4M410 222.7h3.5M70 287v3.4M140 287v3.4M210 287v10M210 287l2.9 5h-5.8zM280 287v3.4M350 287v3.4"/>
</g>
<g fill="none" stroke="#000" stroke-width=".51">
<path d="M269.7 249.5h40.3M270 242h140v45h-140zM270 257h140M303.1 257v16M310 242v15M350 257v30M390.1 257v12M270 265h33.1M270 273h80M350 269h60M350 263h60M350 280.5h60"/>
<path d="M370 280.5v6.5M390.1 280.5v6.5"/>
</g>
<g fill="#000" stroke="#000" stroke-width=".3">
<path d="M26.8 48.1l2.5-.5v1zM153.3 47.6l2.5 .5-2.5 .5zM230.2 54.9l.5 2.5h-1zM63 63.8l.5 2.5h-1zM99.8 63.8l.5 2.5h-1zM244.5 63.8l.5 2.5h-1zM397.2 63.2l.5 2.5h-1zM99.3 80.8h1l-.5 2.5zM99.8 88.9l.5 2.5h-1zM183.9 98.8h1l-.5 2.5zM374.5 95.5l2.5 .5-2.5 .5zM379 96l2.4-.5v1z"/>
<path d="M182.3 109.4h1l-.5 2.5zM182.8 112.5l.5 2.5h-1zM184.4 101.9l.5 2.5h-1zM199.9 109.4h1l-.5 2.5zM200.4 101.9l.5 2.5h-1zM373.7 103.7l2.6-.2-2.3 1.1zM377.7 103.1l2.3-1.1 .3 .9zM396.7 100.8h1l-.5 2.5zM397.2 103.3l.5 2.5h-1zM99.3 132h1l-.5 2.5zM90.9 152.3l.5 2.5h-1zM99.6 140.1l.5 2.5h-1z"/>
<path d="M374.5 153.3l2.5 .5-2.5 .5zM379 153.8l2.4-.5v1zM389.8 159.1h1l-.5 2.5zM396.7 159.1h1l-.5 2.5zM62.5 178.1h1l-.5 2.5zM90.4 178.1h1l-.5 2.5zM99.1 178.1h1l-.5 2.5zM188.5 175.6h1.1l-.6 2.5zM229.7 178.1h1l-.5 2.5zM244 178.1h1l-.5 2.5zM390.3 166.6l.5 2.5h-1zM28.1 198l2.5-.5v1z"/>
<path d="M53.1 191.1l2.5-.5v1zM127.1 190.6l2.5 .5-2.5 .5zM152 197.5l2.5 .5-2.5 .5zM185.9 186.2h1l-.5 2.5zM186.4 189.3l.5 2.5h-1zM189 178.7l.6 2.5h-1.1zM196.1 186.2h.9l-.4 2.5zM196.6 178.7l.4 2.5h-.9zM253.9 193.6l2.5-.5v1zM320.4 193.1l2.5 .5-2.5 .5zM209.7 284.3l1.7-.6-1.7 1.4zM211.6 283.6l1.8-1.4v.8z"/>
</g>
<text font-size="12.6" x="66.1" y="22.9">CARCASA DELANTERA INFERIOR PLÁSTICO SILVER V028</text>
<text font-size="9.4" x="149.1" y="34.7">SIL-028-PLA-CDI-01 (1 UNIDAD)</text>
<g font-size="7.9">
<text x="189.9" y="44.2">ID REF: 2905</text>
<text x="175.6" y="63.2">DETALLE B</text>
<text x="158.5" y="72.2">REFUERZO SUPERIOR</text>
<text x="173.1" y="81.2">SCALE 1 : 3</text>
<text x="175.5" y="142.3">DETALLE A</text>
<text x="160.4" y="151.3">REFUERZO INFERIOR</text>
<text x="174.1" y="160.3">SCALE 1 : 3</text>
<text x="301.4" y="206.2">SIL-028-PLA-CDI-01</text>
<text x="315.6" y="215.2">SCALE 1 : 6</text>
</g>
<g font-size="7.2">
<text x="118.4" y="75.5">B</text>
<text x="113.7" y="125.9">A</text>
</g>
<g font-size="6.3">
<text x="347.5" y="43.9">Cara lateral en</text>
<text x="347.5" y="51.1">verdadera magnitud</text>
</g>
<g font-size="4.7">
<text x="304.5" y="261.2">Carcasa delantera</text>
<text x="304.5" y="266.6">inferior plástico SILVER</text>
<text x="304.5" y="272">V028</text>
</g>
<g font-size="4.2">
<text x="33.9" y="9.6">6</text>
<text x="103.9" y="9.6">5</text>
<text x="173.9" y="9.6">4</text>
<text x="243.8" y="9.6">3</text>
<text x="313.9" y="9.6">2</text>
<text x="383.9" y="9.6">1</text>
<text x="6.7" y="38.7">D</text>
<text x="410.5" y="38.7">D</text>
<text x="6.9" y="112.9">C</text>
<text x="410.7" y="112.9">C</text>
<text x="6.9" y="187.1">B</text>
<text x="410.7" y="187.1">B</text>
<text x="6.8" y="261.4">A</text>
<text x="410.7" y="261.4">A</text>
<text x="33.9" y="290.4">6</text>
<text x="103.9" y="290.4">5</text>
<text x="173.9" y="290.4">4</text>
<text x="243.8" y="290.4">3</text>
<text x="313.9" y="290.4">2</text>
<text x="383.9" y="290.4">1</text>
</g>
<g font-size="3.9">
<text x="86.9" y="46.1">773,6</text>
<text x="97.7" y="78.1" transform="rotate(-90 97.7 78.1)">117,4</text>
<text x="395.1" y="87.8" transform="rotate(-90 395.1 87.8)">240,4</text>
<text x="186" y="92.8">1,8</text>
<text x="369.1" y="93.9">11,6</text>
<text x="390.2" y="97.5" transform="rotate(-15 390.2 97.5)">9</text>
<text x="198.9" y="108.9" transform="rotate(-90 198.9 108.9)">30</text>
<text x="97.7" y="116.2" transform="rotate(-90 97.7 116.2)">273,2</text>
<text x="187.7" y="116.8">1,8</text>
<text x="61.5" y="125.1" transform="rotate(-90 61.5 125.1)">701</text>
<text x="228.2" y="122.1" transform="rotate(-90 228.2 122.1)">754,3</text>
<text x="242.9" y="125.1" transform="rotate(-90 242.9 125.1)">701</text>
<text x="395.6" y="135.5" transform="rotate(-90 395.6 135.5)">350</text>
<text x="369.1" y="151.7">11,6</text>
<text x="97.5" y="164.8" transform="rotate(-90 97.5 164.8)">243,2</text>
<text x="89.3" y="169.4" transform="rotate(-90 89.3 169.4)">170</text>
<text x="191.8" y="169.7">1,8</text>
<text x="388.7" y="175.8" transform="rotate(-90 388.7 175.8)">30</text>
<text x="195" y="185.7" transform="rotate(-90 195 185.7)">30</text>
<text x="86.9" y="189">459,1</text>
<text x="283.9" y="191.5">414,2</text>
<text x="86.9" y="195.9">758,4</text>
<text x="190.2" y="195.2">1,8</text>
<text x="266.4" y="222.8">QTY</text>
<text x="278.6" y="222.8">PART NUMBER</text>
<text x="336.3" y="222.8">DESCRIPTION</text>
<text x="387.7" y="222.9">MASS (kg)</text>
<text x="268.6" y="228.1">1</text>
<text x="274.7" y="228.2">SIL-028-PLA-CDI-01</text>
<text x="308.2" y="228.3">Carcasa delantera inferior plástico SILVER V028</text>
<text x="387.7" y="228.2">2,63</text>
<text x="358.4" y="274.9">SIL-028-PLA-CDI-01-PLA01</text>
<text x="358.4" y="279.4">2905</text>
</g>
<text font-size="3.3" x="387.5" y="98.2" transform="rotate(-15 387.5 98.2)">⌀</text>
<g font-size="3.1">
<text x="312.7" y="246.8">Tolerancias para dimensiones lineales y angulares sin indicación individual</text>
<text x="312.7" y="250.4">de tolerancia, según ISO 2768-1:1989</text>
<text x="312.7" y="254">Zonas de rugosidad no especificada, Ra 3.2</text>
<text x="357.8" y="286.5">01</text>
<text x="377.6" y="285.6">A3</text>
<text x="396.9" y="285.9">1 /1</text>
</g>
<g font-size="2.4">
<text x="271.1" y="244.4">MATERIAL:</text>
<text x="271.2" y="252">ACABADO SUPERFICIAL:</text>
<text x="271.3" y="247.9">Generic</text>
<text x="271.2" y="254.7">Blanco RAL 9003</text>
<text x="271.1" y="259.7">SCALE:</text>
<text x="350.4" y="260.8">DRAWN: Sergio Torremocha</text>
<text x="391.1" y="260.6">05/08/2016</text>
<text x="350.5" y="266.9">CHECKED: Carlos Ruiz Madrigal</text>
<text x="391.2" y="266.7">23/08/2016</text>
<text x="350.5" y="271.4">DWG NO:</text>
<text x="350.7" y="276.9">Id. Ref:</text>
<text x="350.7" y="282.8">REV</text>
<text x="371.1" y="282.9">SIZE</text>
<text x="390.8" y="283">SHEET</text>
</g>
</svg>
